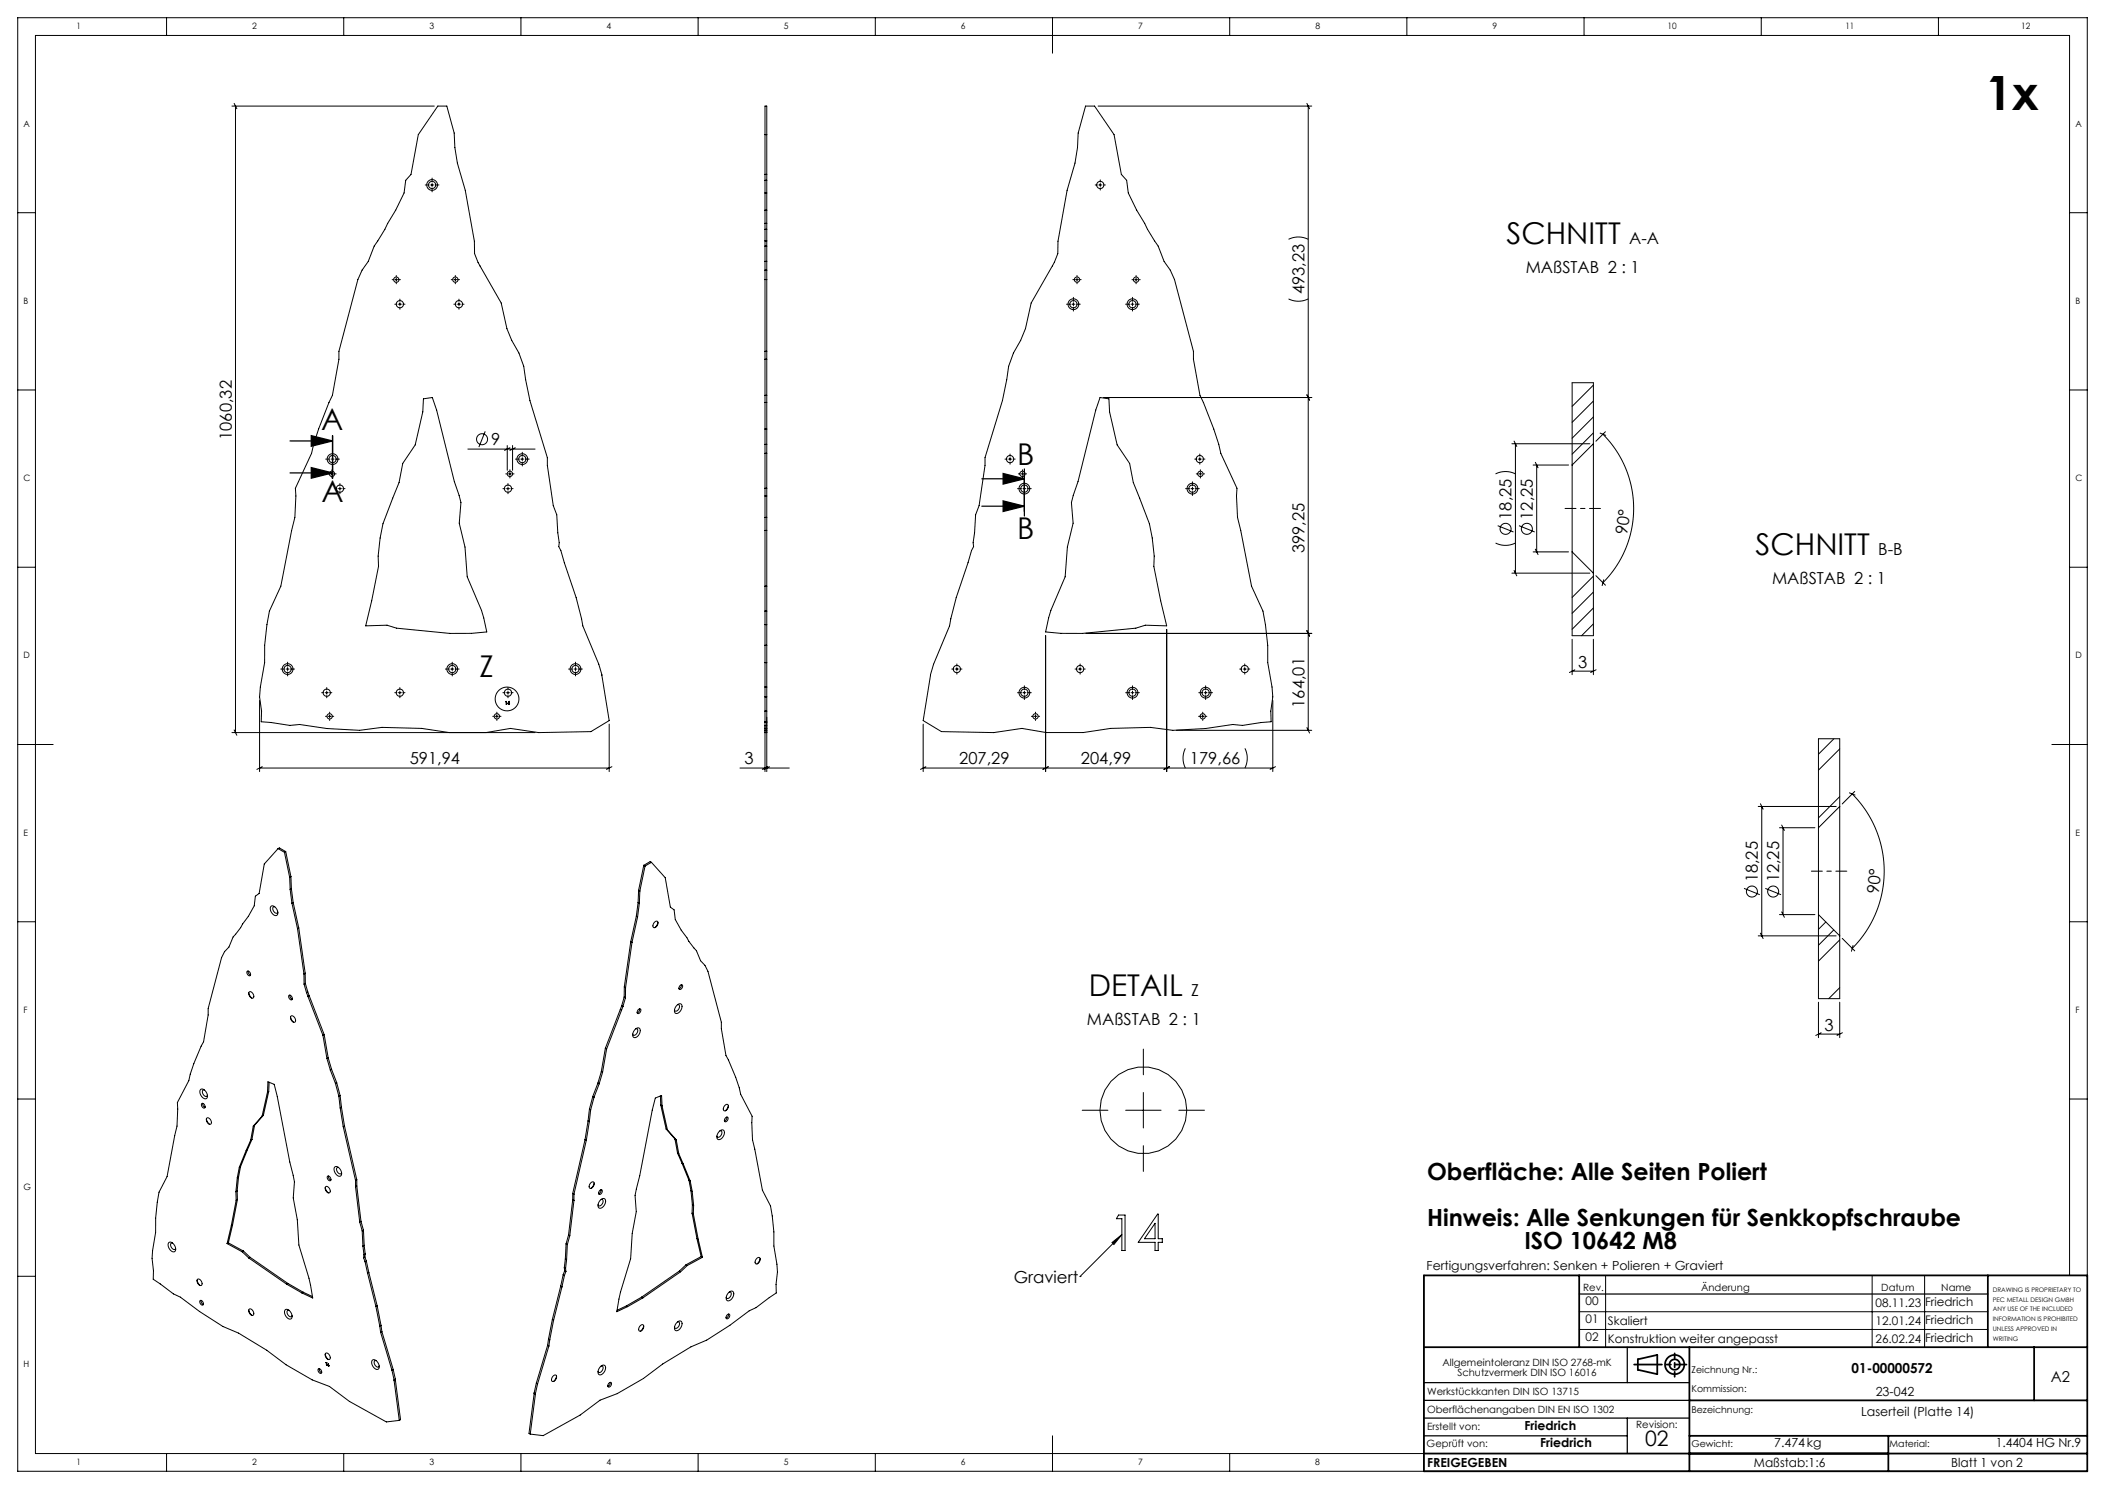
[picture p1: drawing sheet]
<svg xmlns="http://www.w3.org/2000/svg" width="594mm" height="420mm" viewBox="0 0 594 420" stroke-linecap="round" stroke-linejoin="round" font-family="sans-serif">
<g fill="none" stroke="#000" stroke-width=".28">
<path d="M47 5v5M97 5v5M147 5v5M197 5v5M247 5v5M297 5v10M347 5v5M397 5v5M447 5v5M497 5v5M547 5v5M65.5 29.9h57"/>
<path d="M66.1 29.2l.7 1.5M66.5 29.9v176.7M215.9 38h.5M306.3 29.9h2.6l5.5 8.1 2 11.2 1.5 1.7 .5 3.5 2.4 4.9 3 5.4 3 4.7 1.7 4.3 1.7 2.5 1.2 2.7 5.4 20.2v2.2l1.8 10.2a81.1 81.1 0 0 1 5.9 16.4l4.6 9.8-.2 2.2 .3 6 .9 3.7 3.1 15.7 3.2 7.1 .7 3.8 .6 5.8v4.9l1.2 6.9 .3 2.8-.6 4 .1 3-2.8 .2-5.3 .8-2.7-.2-7.7 1.1-9.3 .5-6.3-.8-11.2 .3-7.7 1.1h-10.5l-6.8-1.1-8 1.1-14.7-.2-5.2-3.1 2.1-13 .8-2.9 4.5-10.9 1.9-7.9 4.4-13.3 .5-1.1-.1-1.1 .4-2.8 .3-5.1 1-2.6 1.7-11.3v-2.2l4.9-16.1 1.2-5.9 .5-3.8 1.4-3.7 2-3.6 1.4-3.3 1.6-7.2 6.5-11.5 1-2.5v-3.4l2.6-14.4 2.2-7.7 .8-4.4 .1-4.1zM309.9 29.9h60.3M368.8 29.2l.7 1.5M369.2 29.9v176.1M5 60h5M120 52.2h1.1M121.5 52.2h.8M121.9 50.2v1.1M121.9 51.8v.8"/>
<path d="M121.9 53v1.1M122.8 52.2h1.1M215.9 59.3h.5M215.9 54.4h.5M215.9 50.9h.5M215.9 49.2h.5M309 52.2h.6M310.1 52.2h.8M310.5 50.7v.6M310.5 51.8v.8M310.5 53v.6M311.3 52.2h.6"/>
<path d="M584 60h5M110.7 78.9h.3M111.4 78.9h.8M111.8 77.7v.4M111.8 78.5v.8M111.8 79.7v.4M112.7 78.9h.3M127.3 78.9h.4M128.1 78.9h.8M128.5 77.7v.3M128.5 78.5v.8M128.5 79.7v.3"/>
<path d="M129.3 78.9h.4M215.9 78.9h.5M215.9 76.2h.5M215.9 73.7h.5M215.9 69.4h.5M215.9 68h.5M215.9 64.7h.5M215.9 63h.5M302.8 78.9h.3M303.5 78.9h.8M303.9 77.7v.3M303.9 78.5v.8"/>
<path d="M303.9 79.7v.3M304.8 78.9h.3M319.4 78.9h.4M320.2 78.9h.8M320.6 77.7v.4M320.6 78.5v.8M320.6 79.7v.4M321.4 78.9h.4M363.6 67.5a6.2 6.2 0 0 1 5.6 0M111.4 85.8h.6M112.4 85.8h.9M112.8 84.4v.6"/>
<path d="M112.8 85.4v.8M112.8 86.6v.6M113.7 85.8h.6M128.1 85.8h.6M129.1 85.8h.8M129.5 84.4v.6M129.5 85.4v.8M129.5 86.6v.6M130.3 85.8h.6M215.9 99.1h.5M301 85.8h1.1M302.5 85.8h.8"/>
<path d="M302.9 83.9v1.1M302.9 85.4v.8M302.9 86.6v1.1M303.7 85.8h1.1M317.6 85.8h1.1M319.1 85.8h.9M319.6 83.9v1.1M319.6 85.4v.8M319.6 86.6v1.1M320.4 85.8h1.1M363.6 84.3a6.2 6.2 0 0 0 5.6 0M5 110h5"/>
<path d="M119.5 112.5l2.5-.4 1.2 3.6 5 20.1 1.9 6-.5 5.8 1.6 6.7 .6 8.4 4.1 9.5 1.5 6.1-4.4 .4h-6.1l-15-1.5-2.7-.9-6 .2 1.7-7 1.9-9.8a39.7 39.7 0 0 1 4-19.2l1.8-4.4 1-5.4 3.6-5.2 2.1-9.3zM215.9 113.5h.5M215.9 111.5h.5M215.9 101.3h.5M310.4 112.1l2.5 .4 .2 3.7 2.1 9.3 3.6 5.2 1 5.4 1.8 4.4a39.7 39.7 0 0 1 4 19.2l1.9 9.8 1.7 7-6-.2-2.7 .9-15 1.5h-6.1l-4.3-.4 1.4-6.1 4.1-9.5 .6-8.4 1.6-6.7-.5-5.8 1.9-6 5-20.1zM311.4 112.1h58.8M368.8 111.4l.7 1.5M449.6 108.6l-6 6M449.6 113.1l-6 6M449.6 117.6l-6 6M584 110h5M91.9 129.5h1.1"/>
<path d="M92.5 133.7h.3M93.3 133.7h.8M93.4 129.5h.9M93.7 132.5v.3M93.7 133.2v.9M93.7 134.5v.3M93.8 127.6v1.1M93.8 129.1v.8M93.8 130.3v1.1M94.5 137.8h.6M94.5 133.7h.3M94.7 129.5h1.1"/>
<path d="M95.5 137.8h.8M95.9 136.4v.6M95.9 137.4v.8M95.9 138.7v.6M96.8 137.8h.6M132 126.7h19M136.9 121.7l-1.8 4.4M141.9 137.8h.6M142.7 133.7h.4M142.9 137.8h.9M143.1 125.7v7M143.3 136.4v.6"/>
<path d="M143.3 137.4v.8M143.3 138.7v.6M143.5 133.7h.8M143.9 132.5v.3M143.9 133.2v.9M143.9 134.5v.3M143.9 126.3l-1.5 .8M144.2 137.8h.6M144.6 125.7v7M144.7 133.7h.4M145.4 126.3l-1.5 .8M145.4 129.5h1.2"/>
<path d="M147 129.5h.8M147.4 127.6v1.1M147.4 129.1v.8M147.4 130.3v1.1M148.2 129.5h1.1M215.9 139.9h.5M215.9 137.7h.5M215.9 127.9h.5M215.9 125.4h.5M215.9 121h.5M283.6 129.5h.6M284.6 129.5h.8"/>
<path d="M285 128.1v.6M285 129.1v.8M285 130.3v.6M285.9 129.5h.6M287.1 137.8h1.1M287.4 133.7h.3M288.1 133.7h.8M288.5 132.5v.3M288.5 133.2v.9M288.5 134.5v.3M288.6 137.8h.9M289.1 135.9v1.1"/>
<path d="M289.1 137.4v.8M289.1 138.7v1.1M289.4 133.7h.3M289.9 137.8h1.1M334.6 137.8h1.1M336.1 137.8h.8M336.5 135.9v1.1M336.5 137.4v.8M336.5 138.7v1.1M337.1 129.5h.6M337.3 137.8h1.1M337.6 133.7h.3"/>
<path d="M338.2 129.5h.8M338.3 133.7h.8M338.6 128.1v.6M338.6 129.1v.8M338.6 130.3v.6M338.7 132.5v.3M338.7 133.2v.9M338.7 134.5v.3M339.4 129.5h.6M339.6 133.7h.3M422 133.7a6.3 6.3 0 0 1 5.6 0M426.6 125.2h22"/>
<path d="M427.3 124.4l.7 1.5M427.6 125.2v36.5M432.6 131.2h10M433.3 130.4l.7 1.5M433.6 131.2v24.5M443.6 131.2v24.5M449.6 125.2v36.5M449.6 125.2l-6 6M449.6 125.2v-17.2h-6v23.2M449.6 122.1l-6 6M451.5 122.2l1.6 .6M452.3 122.5a29.6 29.6 0 0 1 0 41.9"/>
<path d="M453 121.8l-2.7 2.7M5 160h5M215.9 149.6h.5M215.9 145.9h.5M422 153.2a6.3 6.3 0 0 0 5.6 0M422.6 148.3l4.5 1.8M428.6 148.3l4.5 1.8M432.6 155.7h10M433.3 154.9l.7 1.5M443.6 155.7v23.6h6v-17.6M443.6 155.7l6 6M584 160h5"/>
<path d="M215.9 176.2h.5M215.9 172.4h.5M215.9 165.3h.5M295.1 179.3v38.3M306.5 178.7h63.7M329.2 177.5v40.1M368.8 177.9l.7 1.5M426.6 161.7h22M427.3 160.9l.7 1.5M449.6 162.5l-6 6M449.6 167l-6 6M449.6 171.5l-6 6"/>
<path d="M449.6 176l-3.3 3.3M450.3 162.4l2.7 2.7M452.5 163.5l-.4 1.7M73.2 197.6v20M79.2 188.7h1.1M80.7 188.7h.9M81.2 186.8v1.1M81.2 188.3v.8M81.2 189.6v1.1M82 188.7h1.1M90.8 195.4h.6M91.8 195.4h.8"/>
<path d="M92.2 193.9v.7M92.2 195v.8M92.2 196.2v.6M93 195.4h.6M111.4 195.4h.6M112.4 195.4h.9M112.8 193.9v.7M112.8 195v.8M112.8 196.2v.6M113.7 195.4h.6M125.7 188.7h1.1M127.2 188.7h.8"/>
<path d="M127.6 186.8v1.1M127.6 188.3v.8M127.6 189.6v1.1M128.5 188.7h1.1M141.9 195.4h.6M142.8 197.9h.1v.8zM142.9 195.4h.9M143.3 193.9v.7M143.3 195v.8M143.3 196.2v.6M143.6 198v.4h-.2zM143.7 197.8l.1 .7-.2 .2v-.2h-.4z"/>
<path d="M143.7 197.8h.1M144.2 195.4h.6M160.5 188.7h1.1M162 188.7h.8M162.4 186.8v1.1M162.4 188.3v.8M162.4 189.6v1.1M163.2 188.7h1.1M215.9 193.8h.5M215.9 196.6h.5M215.9 186.9h.5M215.9 182h.5"/>
<path d="M268.6 188.7h.6M269.6 188.7h.8M270 187.3v.6M270 188.3v.8M270 189.6v.6M270.8 188.7h.7M287.1 195.4h1.1M288.6 195.4h.9M289.1 193.4v1.2M289.1 195v.8M289.1 196.2v1.1M289.9 195.4h1.1"/>
<path d="M303.4 188.7h.6M304.4 188.7h.8M304.8 187.3v.6M304.8 188.3v.8M304.8 189.6v.6M305.6 188.7h.6M317.6 195.4h1.1M319.2 195.4h.8M319.6 193.4v1.2M319.6 195v.8M319.6 196.2v1.1M320.4 195.4h1.1"/>
<path d="M338.3 195.4h1.1M339.8 195.4h.8M340.2 193.4v1.2M340.2 195v.8M340.2 196.2v1.1M341 195.4h1.1M349.8 188.7h.6M350.8 188.7h.9M351.3 187.3v.6M351.3 188.3v.8M351.3 189.6v.6M352.1 188.7h.6"/>
<path d="M359.2 197.6v20M443.6 180.3v10M443.6 189.3h6M444.4 188.9l-1.5 .8M449.6 180.3v10M450.4 188.9l-1.5 .8M5 210h10M65.5 206.6h85.5M66.1 205.9l.7 1.5M73.2 216.6h98.7M74 216.3l-1.5 .7M91.9 202.1h.3"/>
<path d="M92.6 202.1h.8M93 200.9v.3M93 201.6v.9M93 202.9v.3M93.9 202.1h.3M126.7 206.6l-7.7-1.1-11.2-.3-6.3 .8-9.3-.5-7.7-1.1-2.7 .2-5.3-.8-2.8-.2 .1-3-.6-4 .3-2.8 1.2-6.9v-4.9l.6-5.8 .7-3.8 3.2-7.1 3.1-15.7 .9-3.7 .3-6-.1-2.2 4.5-9.8a81.1 81.1 0 0 1 5.9-16.4l1.8-10.2v-2.2l5.4-20.2 1.2-2.7 1.7-2.5 1.7-4.3 3-4.7 3.1-5.4 2.3-4.9 .5-3.5 1.5-1.7 2-11.2 5.5-8.1h2.6l2.1 7.6 .2 4.1 .7 4.4 2.2 7.7 2.6 14.4v3.4l1 2.5 6.5 11.5 1.6 7.2 1.4 3.3 2 3.6 1.4 3.7 .5 3.8 1.2 5.9 5 16.1v2.2l1.6 11.3 1 2.6 .3 5.1 .4 2.8-.1 1.1 .6 1.1 4.3 13.3 1.9 7.9 4.5 10.9 .8 2.9 2.1 13-5.1 3.1-14.8 .2-8-1.1-6.8 1.1M139 202.1h.4M139.8 202.1h.8M140.2 200.9v.3M140.2 201.6v.9M140.2 202.9v.3M141 202.1h.4"/>
<path d="M171.9 204.3v13.3M172.7 216.3l-1.6 .7M208.8 216.6h13.9M215.9 217.6v-187.7h.5v187.7M215.9 206h.5M215.9 206.6h.5M215.9 200.6h.5M215.9 203.6h.5M215.9 203.8h.5M215.9 204.6h.5M215.9 205.5h.5M216.6 216.3l-1.5 .7"/>
<path d="M217.1 216.3l-1.5 .7M260.5 216.6h98.7M260.5 204.3v13.3M261.3 216.3l-1.6 .7M291 202.1h.4M291.8 202.1h.8M292.2 200.9v.3M292.2 201.6v.9M292.2 202.9v.3M293 202.1h.4M295.8 216.3l-1.5 .7M330 216.3l-1.5 .7"/>
<path d="M331.9 206h38.3M334.5 211.1a6.2 6.2 0 0 0 0 5.5M338.2 202.1h.4M339 202.1h.8M339.4 200.9v.3M339.4 201.6v.9M339.4 202.9v.3M340.2 202.1h.4M351.3 211.1a6.2 6.2 0 0 1 0 5.5M359.9 216.3l-1.5 .7M368.8 205.2l.7 1.6M517.5 208.4l-4.4 4.3"/>
<path d="M519.1 211.2l-6 6M579 210h10M78.5 239.4l-3.9 4.3-1.5 8.3-1 .8-.4 2.7-1.6 3-2.2 3.2-2.1 2.6-1.2 2.8-1.2 1.3-.9 1.7-3.8 14.4v1.8l-1.3 7.6a43.5 43.5 0 0 0-4.1 10.9l-3.2 6.2-.2 6.6-2.8 14.3-2.2 4.4-1 7.3v4l-.8 5.1-.2 2.2 .4 3.5-.1 2.4 5.7 4.2 2 .9 5.4 4.1 6.6 4.1 4.4 1.9 8 4.9 5.4 4.1 7.4 4.2 4.9 1.9 5.6 4.2 10.4 5.8 3.7-.5M78.5 239.4l1.8 1M78.5 239.4l.3-.2 1.8 1M496.1 227.5h22M496.8 226.7l.7 1.5M497.1 227.5v36.5M502.1 233.5h10M502.8 232.7l.7 1.5M503.1 233.5v24.5M513.1 233.5v24.5"/>
<path d="M519.1 227.5v-19.1h-6v25.1M519.1 227.5v36.5M519.1 227.5l-6 6M519.1 224.7l-6 6M521.9 223.6l1.6 .7M522.7 224a30.8 30.8 0 0 1 0 43.5M523.4 223.2l-3.6 3.6M5 260h5M76.4 255.7a1.59 1.59 0 0 1 2 1.8 .76 .76 0 0 1-.6 .8 .76 .76 0 0 1-.9-.5 1.89 1.89 0 0 1-.5-2.1zM77.5 255.8a.62 .62 0 0 0-.6 .4 .62 .62 0 0 0 .2 .7 .69 .69 0 0 0 .5 .6 .69 .69 0 0 0 .8-.2M80.3 240.4l1.4 7.1M80.6 240.2l-.3 .2"/>
<path d="M80.6 240.2l1.5 7.1M81.7 247.5l.2 3.4M81.9 250.9l.5 3.9M82.1 247.3l-.4 .2M82.1 247.3l.1 3.4M82.2 250.7l-.3 .2M82.2 250.7l.5 3.9M82.4 254.8l1.6 7.1M82.7 254.6l-.3 .2M82.7 254.6l1.6 7.1M179.6 258.4l.3 .2M179.6 258.4l-1.6 7.2"/>
<path d="M179.9 258.6l-1.6 7.2M180.1 254.6l.3 .2M180.1 254.6l-.5 3.8M180.2 251.1l.4 .2M180.2 251.1l-.1 3.5M180.4 254.8l-.5 3.8M180.6 251.3l-.2 3.5M181.7 244.1l.3 .2M181.7 244.1l-1.5 7M182 244.3l-1.4 7M183.8 243.2l3.9 4.4 1.5 8.3 1 .7 .4 2.8 1.6 3 2.2 3.1 2.1 2.7 1.2 2.8 1.2 1.3 .9 1.7 3.8 14.3v1.9l1.3 7.5a43.6 43.6 0 0 1 4.1 11l3.2 6.2 .1 6.6 2.8 14.2 2.3 4.5 1 7.3v4l.8 5.1 .2 2.2-.4 3.5 .1 2.4-5.8 4.1-1.9 .9-5.4 4.1-6.6 4.2-4.4 1.9-8 4.8-5.4 4.1-7.4 4.3-4.9 1.8-5.6 4.3-10.4 5.7-3.7-.4M183.8 243.2l-1.8 1.1"/>
<path d="M183.8 243.2l-.3-.2-1.8 1.1M492.1 250.6l4.5 1.8M498.1 250.6l4.5 1.8M502.1 258h10M502.8 257.2l.7 1.5M513.1 258v23.7h6v-17.7M513.1 258l6 6M584 260h5M69.7 274a.74 .74 0 0 1 .9 .4 .74 .74 0 0 1-.2 .9 .99 .99 0 0 1-.7-1.3zM70 273.9a1.07 1.07 0 0 0 .7 1.1M70.4 279.8a1.1 1.1 0 0 1 1 .6 1.1 1.1 0 0 1-.1 1.2 1.25 1.25 0 0 1-.9-1.8zM84 261.9l1.8 12.8"/>
<path d="M84.3 261.7l-.3 .2M84.3 261.7l1.8 12.8M85.8 274.7v2.9M85.8 277.6l.7 2.4M86.1 274.5l-.3 .2M86.1 274.5l.1 2.9M86.2 277.4l-.4 .2M86.2 277.4l.7 2.4M86.9 279.8l-.4 .2M86.9 279.8l.4 1.1M176.2 278.4l.3 .2M176.2 278.4l-.1 2.8"/>
<path d="M176.5 278.6v2.9M178 265.6l.3 .2M178 265.6l-1.8 12.8M178.3 265.8l-1.8 12.8M184.7 260.1a.56 .56 0 0 1 .8-.2 .56 .56 0 0 1 .1 .9 .76 .76 0 0 1-.4 .8 .76 .76 0 0 1-.9-.2v-.7zM185.7 260.2l-.3 .8-.6 .7M191.9 278a.43 .43 0 0 1 .6-.2 .43 .43 0 0 1 .1 .7 .5 .5 0 0 1-.4 .6 .5 .5 0 0 1-.6-.4zM192.3 277.8a1.07 1.07 0 0 1-.7 1.1M496.1 264h22M496.8 263.2l.7 1.5M515.2 260.1l-2.1 2M517.5 262.3l-4.4 4.3"/>
<path d="M519.1 278.6l-3.1 3.1M519.1 265.1l-6 6M519.8 264.7l3.6 3.5M522.9 266.7l-.5 1.6M70.2 280l.3 .9 .6 .6M81.5 280.8a.74 .74 0 0 1 .8 .4 .74 .74 0 0 1-.1 .9 .99 .99 0 0 1-.7-1.3zM81.8 280.7a1.07 1.07 0 0 0 .7 1.1M82 286.8l.3 .9 .6 .6M82.2 286.6a1.1 1.1 0 0 1 1 .6 1.1 1.1 0 0 1-.1 1.2 1.25 1.25 0 0 1-.9-1.8zM86.5 280l.4 1.1M86.9 281.1l4.2 10.9M87.3 280.9l-.4 .2"/>
<path d="M87.3 280.9l4.2 10.9M91.1 292l1.2 6.6M91.5 291.8l-.4 .2M91.5 291.8l1.1 6.6M92.3 298.6l.9 3.2M92.6 298.4l-.3 .2M92.6 298.4l1 3.2M170.8 295.7l.4 .2M170.8 295.7l-1.1 6.6M171.2 295.9l-1.2 6.6M175 284.7l.4 .2M175 284.7l-4.2 11"/>
<path d="M175.4 284.9l-4.2 11M175.4 283.7l.4 .2M175.4 283.7l-.4 1M175.8 283.9l-.4 1M176.1 281.2l.4 .3M176.1 281.2l-.7 2.5M176.5 281.5l-.7 2.4M179.2 290.4a.82 .82 0 0 1 1.2-.4 .82 .82 0 0 1 .2 1.2 1.47 1.47 0 0 1-1.9 1.3 1.78 1.78 0 0 1 .5-2.1zM179.4 290.2a.62 .62 0 0 1 .7 .4 .62 .62 0 0 1-.3 .7 .69 .69 0 0 1-.5 .7 .69 .69 0 0 1-.8-.3M180.1 284.8a.43 .43 0 0 1 .7-.2 .43 .43 0 0 1 0 .7 .5 .5 0 0 1-.4 .6 .5 .5 0 0 1-.6-.4zM180.5 284.6a1.07 1.07 0 0 1-.7 1.1M191 283.6a.82 .82 0 0 1 1.1-.4 .82 .82 0 0 1 .3 1.2 1.47 1.47 0 0 1-1.9 1.3 1.78 1.78 0 0 1 .5-2.1z"/>
<path d="M191.2 283.4a.62 .62 0 0 1 .7 .4 .62 .62 0 0 1-.3 .7 .69 .69 0 0 1-.5 .7 .69 .69 0 0 1-.8-.3M322.6 295.9v7.3M513.1 282.7v10M513.1 291.7h6M513.9 291.3l-1.5 .8M519.1 282.7v10M519.9 291.3l-1.5 .8M5 310h5M56.6 307.4a1.59 1.59 0 0 1 1.9 1.8 .76 .76 0 0 1-.6 .8 .76 .76 0 0 1-.8-.5 1.89 1.89 0 0 1-.5-2.1zM56.9 311.3a.74 .74 0 0 1 .8 .4 .74 .74 0 0 1-.1 .9 .99 .99 0 0 1-.7-1.3zM57.2 311.2a1.07 1.07 0 0 0 .7 1.2M57.7 307.4a.62 .62 0 0 0-.7 .5 .62 .62 0 0 0 .3 .7 .69 .69 0 0 0 .5 .6 .69 .69 0 0 0 .7-.2v-.1"/>
<path d="M58.2 315.6l.3 .8 .6 .7M58.4 315.3a1.1 1.1 0 0 1 1.1 .6 1.1 1.1 0 0 1-.1 1.2 1.25 1.25 0 0 1-1-1.8zM71.5 317.6l-.8 4M71.8 317.4l-.3 .2M71.8 317.4l-.7 4M74 314.8l-2.5 2.8M74.3 314.6l-.3 .2M74.3 314.6l-2.5 2.8M75.5 308.1l.1-3 1.8 .8 .8 3.4 3.6 18.5 1.3 5.6-.4 4.5 1.2 6.2 .4 7.1 2.9 9.4 1 5.5-3-1.4M75.5 308.1l-1.5 6.7M75.8 307.9l-.3 .2M75.8 307.9l-1.5 6.7"/>
<path d="M75.9 305.3l-.1 2.6M93.2 301.8l1.5 3.8M93.6 301.6l-.4 .2M93.6 301.6l1.4 3.8M94.7 305.6l.9 3.6M95 305.4l-.3 .2M95 305.4l1 3.6M95.6 309.2l.4 3.3M96 309l-.4 .2M96 309l.4 3.3M96 312.5l.9 5.3M96.4 312.3l-.4 .2"/>
<path d="M96.4 312.3l.8 5.3M96.9 317.8l3.4 15.2M97.2 317.6l-.3 .2M97.2 317.6l3.5 15.2M165.9 316.2l.4 .2M165.9 316.2l-.8 5.3M166.3 316.4l-.9 5.3M166.3 312.9l.4 .2M166.3 312.9l-.4 3.3M166.7 313.1l-.4 3.3M167.3 309.2l.3 .3M167.3 309.2l-1 3.7"/>
<path d="M167.6 309.5l-.9 3.6M168.7 305.5l.4 .2M168.7 305.5l-1.4 3.7M169.1 305.7l-1.5 3.8M169.7 302.3l.3 .2M169.7 302.3l-1 3.2M170 302.5l-.9 3.2M186.3 309.1l.2 2.6M186.5 311.7l.3 .2M186.5 311.7l1.5 6.8M186.8 311.9l-.1-2.9-1.8 .7-.8 3.4-3.6 18.5-1.3 5.6 .3 4.6-1.1 6.1-.4 7.1-2.9 9.4-1 5.6 3-1.4M186.8 311.9l1.5 6.8"/>
<path d="M188 318.5l.3 .2M188 318.5l2.5 2.8M188.3 318.7l2.5 2.8M202.9 319.2a.82 .82 0 0 1 1.2-.4 .82 .82 0 0 1 .2 1.2 1.47 1.47 0 0 1-1.8 1.3 1.78 1.78 0 0 1 .4-2.1zM203.2 319a.62 .62 0 0 1 .6 .4 .62 .62 0 0 1-.3 .7 .69 .69 0 0 1-.5 .6 .69 .69 0 0 1-.7-.2M204.6 311.8a.56 .56 0 0 1 .8-.2 .56 .56 0 0 1 .1 .8 .76 .76 0 0 1-.5 .8 .76 .76 0 0 1-.9-.2l.1-.6zM204.7 315.3a.43 .43 0 0 1 .7-.2 .43 .43 0 0 1 0 .7 .5 .5 0 0 1-.4 .6 .5 .5 0 0 1-.6-.3zM205.1 315.1a1.07 1.07 0 0 1-.7 1.1M205.5 311.8l-.3 .9-.5 .6M305.4 313.2h7.2M317.6 313.2h10M322.6 308.2v10"/>
<path d="M332.6 313.2h7.3M584 310h5M66.6 336.1v2.5M66.6 338.6l-1.3 7.1M66.9 335.9l-.3 .2M66.9 335.9l.1 2.4M67 332.2l-.4 3.9M67 338.3l-.4 .3M67 338.3l-1.4 7.2M67.3 332l-.3 .2M67.3 332l-.4 3.9M67.5 329.2l-.5 3"/>
<path d="M67.9 329l-.4 .2M67.9 329l-.6 3M69.5 324.5l-2 4.7M69.8 324.3l-.3 .2M69.8 324.3l-1.9 4.7M70.7 321.6l-1.2 2.9M71.1 321.4l-.4 .2M71.1 321.4l-1.3 2.9M91.8 335l.3 .8 .5 .7M91.9 334.7a1.1 1.1 0 0 1 1.1 .6 1.1 1.1 0 0 1-.1 1.2 1.25 1.25 0 0 1-1-1.8zM92.4 331.8a.74 .74 0 0 1 .8 .4 .74 .74 0 0 1-.1 .9 .99 .99 0 0 1-.7-1.3zM92.7 331.7a1.07 1.07 0 0 0 .7 1.2"/>
<path d="M94.4 329.2a1.59 1.59 0 0 1 2 1.8 .76 .76 0 0 1-.6 .8 .76 .76 0 0 1-.9-.5 1.89 1.89 0 0 1-.5-2.1zM95.5 329.3a.62 .62 0 0 0-.6 .4 .62 .62 0 0 0 .2 .8 .69 .69 0 0 0 .5 .6 .69 .69 0 0 0 .8-.3M100.3 333v1.7M100.3 334.7l1.2 10M100.7 332.8l-.4 .2M100.7 332.8v1.7M100.7 334.5l-.4 .2M100.7 334.5l1.2 10M161.6 338.4l.4 .2M161.6 338.4l-1.2 10M161.6 336.6l.4 .2M161.6 336.6v1.8"/>
<path d="M162 338.6l-1.2 10M162 336.8v1.8M165.1 321.5l.3 .2M165.1 321.5l-3.5 15.1M165.4 321.7l-3.4 15.1M166.7 333.6a.56 .56 0 0 1 .8-.2 .56 .56 0 0 1 .1 .9 .76 .76 0 0 1-.4 .8 .76 .76 0 0 1-.9-.2v-.6zM167.7 333.7l-.3 .8-.6 .7M169.2 335.8a.43 .43 0 0 1 .7-.2 .43 .43 0 0 1 0 .7 .5 .5 0 0 1-.4 .6 .5 .5 0 0 1-.6-.3zM169.4 338.5a.82 .82 0 0 1 1.2-.4 .82 .82 0 0 1 .2 1.2 1.47 1.47 0 0 1-1.9 1.3 1.78 1.78 0 0 1 .5-2.1zM169.6 335.6a1.07 1.07 0 0 1-.7 1.1M169.6 338.3a.62 .62 0 0 1 .7 .4 .62 .62 0 0 1-.3 .8 .69 .69 0 0 1-.5 .6 .69 .69 0 0 1-.7-.3M190.5 321.3l.3 .2"/>
<path d="M190.5 321.3l.7 4M190.8 321.5l.7 4M191.2 325.3l.3 .2M191.2 325.3l1.3 2.8M191.5 325.5l1.3 2.8M192.5 328.1l.3 .2M192.5 328.1l1.9 4.8M192.8 328.3l2 4.8M194.4 332.9l.4 .2M194.4 332.9l.6 3M194.8 333.1l.5 3M195 335.9l.3 .2"/>
<path d="M195 335.9l.4 3.9M195.3 336.1l.4 3.9M195.4 339.8l.3 .2M195.4 339.8l-.1 2.4M322.6 323.2v7.2M5 360h5M47.6 350.5a1.59 1.59 0 0 1 2 1.9 .76 .76 0 0 1-.6 .8 .76 .76 0 0 1-.9-.6 1.89 1.89 0 0 1-.5-2.1zM48.7 350.6a.62 .62 0 0 0-.7 .4 .62 .62 0 0 0 .3 .8 .69 .69 0 0 0 .5 .6 .69 .69 0 0 0 .8-.3M64.1 350.8l4.2 2.3M64.4 350.6l-.3 .2M64.4 350.6l4.3 2.3M65.3 345.7l-1.2 5.1"/>
<path d="M65.6 345.5l-.3 .2M65.6 345.5l-1.2 5.1M68.3 353.1l1.9 1.8M68.7 352.9l-.4 .2M68.7 352.9l1.9 1.8M70.2 354.9l10.7 7.3M70.6 354.7l-.4 .2M70.6 354.7l10.6 7.3M101.5 344.7l.7 2.5M101.9 344.5l-.4 .2M101.9 344.5l.7 2.5M102.2 347.2l.2 4.3"/>
<path d="M102.4 351.5l.3 2.4M102.6 347l-.4 .2M102.6 347l.2 4.3M102.6 354.8l.4 1.1M102.7 353.9l-.1 .9M102.8 351.3l-.4 .2M102.8 351.3l.3 2.4M103 354.6l-.4 .2M103 354.6l.4 1.1M103 355.9l.7 3.2M103.1 353.7l-.4 .2M103.1 353.7l-.1 .9"/>
<path d="M103.4 355.7l-.4 .2M103.4 355.7l.7 3.2M103.7 359.1l2.4 9.4M104.1 358.9l-.4 .2M104.1 358.9l2.3 9.4M158.9 359.6l.4 .2M158.9 359.6l-.7 3.2M159.2 357.6l.4 .2M159.2 357.6l.1 .8M159.3 359.8l-.7 3.2M159.3 358.4l.4 .2M159.3 358.4l-.4 1.2"/>
<path d="M159.5 355.1l.4 .2M159.5 355.1l-.3 2.5M159.6 357.8l.1 .8M159.7 358.6l-.4 1.2M159.7 350.9l.4 .2M159.7 350.9l-.2 4.2M159.9 355.3l-.3 2.5M160.1 351.1l-.2 4.2M160.4 348.4l.4 .2M160.4 348.4l-.7 2.5M160.8 348.6l-.7 2.5M191.7 358.5l.4 .2"/>
<path d="M191.7 358.5l-10.6 7.4M192.1 358.7l-10.7 7.4M193.6 356.8l.4 .2M193.6 356.8l-1.9 1.7M194 357l-1.9 1.7M195.3 342.2l.4 .2M195.3 342.2l1.4 7.2M195.7 342.4l1.3 7.2M195.7 340v2.4M196.7 349.4l.3 .2M196.7 349.4l1.2 5M197 349.6l1.2 5"/>
<path d="M197.9 354.4l.3 .2M197.9 354.4l-4.3 2.4M198.2 354.6l-4.2 2.4M213.5 355a.56 .56 0 0 1 .9-.2 .56 .56 0 0 1 0 .8 .76 .76 0 0 1-.4 .8 .76 .76 0 0 1-.9-.2l.1-.6zM214.5 355l-.3 .8-.6 .7M313.8 350.5l2.8-2.3-2.3 2.8zM315.6 342.7h1.9v10h-.9v-8.9h-1.6zM316.6 348.2l-11.8 11.9M325.9 345.1v4.3h-2.9zM326.7 342.5h.1v6.9h1.2v1h-1.2v2.3h-.9v-2.3h-4.7zM401.8 359.7v55.3M453.1 359.7v20.3"/>
<path d="M528.3 359.7v20.3M543.1 359.7v20.3M584 359.7v-349.7h-574v400h391.8M589 359.7v-354.7h-584v410h584M55.6 361.1l.3 .8 .6 .7M55.8 360.8a1.1 1.1 0 0 1 1 .6 1.1 1.1 0 0 1-.1 1.2 1.25 1.25 0 0 1-.9-1.8zM56.4 366.9a.74 .74 0 0 1 .9 .4 .74 .74 0 0 1-.2 .8 .99 .99 0 0 1-.7-1.2zM56.7 366.8a1.07 1.07 0 0 0 .7 1.1M70.2 369.5l.3 .8 .6 .7M70.4 369.2a1.1 1.1 0 0 1 1 .6 1.1 1.1 0 0 1-.1 1.2 1.25 1.25 0 0 1-.9-1.8zM80.5 369.5a1.59 1.59 0 0 1 1.9 1.8 .76 .76 0 0 1-.6 .8 .76 .76 0 0 1-.9-.5 1.89 1.89 0 0 1-.4-2.1zM80.9 362.2l4.3 2.5"/>
<path d="M81.2 362l-.3 .2M81.2 362l4.3 2.5M81.5 369.6a.62 .62 0 0 0-.6 .4 .62 .62 0 0 0 .3 .7 .69 .69 0 0 0 .5 .6 .69 .69 0 0 0 .7-.2M85.5 364.5l-.3 .2M85.5 364.5l2.7 1.2M106.1 368.5l1.1 5.5M106.4 368.3l-.3 .2M106.4 368.3l1.1 5.5M107.2 374l.2 1.8M107.4 375.8l3.2 10.7M107.5 373.8l-.3 .2M107.5 373.8l.3 1.8"/>
<path d="M107.8 375.6l-.4 .2M107.8 375.6l3.1 10.7M154.5 379.5l.4 .2M154.5 379.5l-3.2 10.6M154.8 377.7l.3 .2M154.8 377.7l-.3 1.8M154.9 379.7l-3.2 10.6M155.1 377.9l-.2 1.8M155.9 372.2l.3 .2M155.9 372.2l-1.1 5.5M156.2 372.4l-1.1 5.5M158.2 362.8l.4 .2"/>
<path d="M158.2 362.8l-2.3 9.4M158.6 363l-2.4 9.4M176.8 368.4l.3 .2M176.8 368.4l-2.7 1.2M180.7 373.9a.56 .56 0 0 1 .8-.2 .56 .56 0 0 1 .1 .9 .76 .76 0 0 1-.5 .8 .76 .76 0 0 1-.9-.2l.1-.7zM181.1 365.9l.3 .2M181.1 365.9l-4.3 2.5M181.4 366.1l-4.3 2.5M181.6 374l-.3 .8-.5 .7M191 373.1a.82 .82 0 0 1 1.2-.4 .82 .82 0 0 1 .2 1.2 1.47 1.47 0 0 1-1.9 1.3 1.78 1.78 0 0 1 .5-2.1zM191.2 372.9a.62 .62 0 0 1 .7 .4 .62 .62 0 0 1-.3 .7 .69 .69 0 0 1-.5 .6 .69 .69 0 0 1-.8-.2M205.2 370.9a.43 .43 0 0 1 .6-.2 .43 .43 0 0 1 .1 .7 .5 .5 0 0 1-.4 .6 .5 .5 0 0 1-.6-.4z"/>
<path d="M205.6 370.7a1.07 1.07 0 0 1-.7 1.1M205.6 364.6a.82 .82 0 0 1 1.1-.4 .82 .82 0 0 1 .3 1.3 1.47 1.47 0 0 1-1.9 1.3 1.78 1.78 0 0 1 .5-2.2zM205.8 364.4a.62 .62 0 0 1 .6 .5 .62 .62 0 0 1-.2 .7 .69 .69 0 0 1-.5 .6 .69 .69 0 0 1-.8-.2v-.1M304.8 360.1h.1M445.6 375h115.3M445.6 370h115.3M89.8 386.1a.74 .74 0 0 1 .8 .4 .74 .74 0 0 1-.1 .9 .99 .99 0 0 1-.7-1.3zM90.1 386.1a1.07 1.07 0 0 0 .7 1.1M91.8 382l.3 .8 .5 .7M91.9 381.7a1.1 1.1 0 0 1 1.1 .6 1.1 1.1 0 0 1-.1 1.2 1.25 1.25 0 0 1-1-1.8zM92 384.4l.1 .7M92 384.4h.1"/>
<path d="M92.1 384.4h.1M92.1 385.1h.1M92.1 384.4v.7M92.4 385.1h.1M92.4 385.1l.3 .1M92.7 385.4h.1M92.7 384.8h.1M92.7 384.8l-.2 .2 .2 .1M92.7 385.2h.1M92.7 385.1h.1M92.7 384.7h.1M92.7 384.7l-.3 .4"/>
<path d="M92.7 384.7v.7M105.1 383.7a1.59 1.59 0 0 1 1.9 1.8 .76 .76 0 0 1-.6 .8 .76 .76 0 0 1-.9-.5 1.89 1.89 0 0 1-.4-2.1zM106.1 383.8a.62 .62 0 0 0-.6 .4 .62 .62 0 0 0 .3 .7 .69 .69 0 0 0 .5 .6 .69 .69 0 0 0 .7-.2M110.6 386.5l.6 2.7M110.9 386.3l-.3 .2M110.9 386.3l.7 2.7M111.2 389.2v.2M111.2 389.4l1.5 11.2M111.6 389l-.4 .2M111.6 389v.2M111.6 389.2l1.4 11.2-.3 .2M111.6 389.2l-.4 .2"/>
<path d="M150.7 393.1l-1.4 11.2 .3 .2M150.7 393.1l.4 .2M150.7 392.9l.4 .2M150.7 392.9v.2M151.1 393.3l-1.5 11.2M151.1 393.1v.2M151.3 390.1l.4 .2M151.3 390.1l-.6 2.8M151.7 390.3l-.6 2.8M156.1 388.1a.56 .56 0 0 1 .8-.2 .56 .56 0 0 1 .1 .9 .76 .76 0 0 1-.5 .8 .76 .76 0 0 1-.9-.2l.1-.7zM157.1 388.2l-.3 .8-.6 .7M169.4 385.5a.82 .82 0 0 1 1.2-.4 .82 .82 0 0 1 .2 1.2 1.47 1.47 0 0 1-1.9 1.3 1.78 1.78 0 0 1 .5-2.1z"/>
<path d="M169.6 385.3a.62 .62 0 0 1 .7 .4 .62 .62 0 0 1-.3 .8 .69 .69 0 0 1-.5 .6 .69 .69 0 0 1-.7-.3M171.8 390.2a.43 .43 0 0 1 .7-.2 .43 .43 0 0 1 0 .7 .5 .5 0 0 1-.4 .5 .5 .5 0 0 1-.6-.3zM172.2 389.9a1.07 1.07 0 0 1-.7 1.2M47 410v5M97 410v5M147 410v5M197 410v5M247 410v5M297 405v10M347 410v5"/>
<circle cx="121.9" cy="52.2" r="1.52"/>
<circle cx="121.9" cy="52.2" r="1.02"/>
<circle cx="310.5" cy="52.2" r="1.02"/>
<circle cx="111.8" cy="78.9" r=".75"/>
<circle cx="128.5" cy="78.9" r=".75"/>
<circle cx="303.9" cy="78.9" r=".75"/>
<circle cx="320.6" cy="78.9" r=".75"/>
<circle cx="112.8" cy="85.8" r="1.02"/>
<circle cx="129.5" cy="85.8" r="1.02"/>
<circle cx="302.9" cy="85.8" r="1.52"/>
<circle cx="302.9" cy="85.8" r="1.02"/>
<circle cx="319.6" cy="85.8" r="1.52"/>
<circle cx="319.6" cy="85.8" r="1.02"/>
<circle cx="93.7" cy="133.7" r=".75"/>
<circle cx="93.8" cy="129.5" r="1.02"/>
<circle cx="93.8" cy="129.5" r="1.52"/>
<circle cx="95.9" cy="137.8" r="1.02"/>
<circle cx="136" cy="123.9" r="1.56"/>
<circle cx="143.3" cy="137.8" r="1.02"/>
<circle cx="143.9" cy="133.7" r=".75"/>
<circle cx="147.4" cy="129.5" r="1.52"/>
<circle cx="147.4" cy="129.5" r="1.02"/>
<circle cx="285" cy="129.5" r="1.02"/>
<circle cx="288.5" cy="133.7" r=".75"/>
<circle cx="289.1" cy="137.8" r="1.02"/>
<circle cx="289.1" cy="137.8" r="1.52"/>
<circle cx="336.5" cy="137.8" r="1.02"/>
<circle cx="336.5" cy="137.8" r="1.52"/>
<circle cx="338.6" cy="129.5" r="1.02"/>
<circle cx="338.7" cy="133.7" r=".75"/>
<circle cx="424.9" cy="149.2" r="1.56"/>
<circle cx="430.9" cy="149.2" r="1.56"/>
<circle cx="81.2" cy="188.7" r="1.02"/>
<circle cx="81.2" cy="188.7" r="1.52"/>
<circle cx="92.2" cy="195.4" r="1.02"/>
<circle cx="112.8" cy="195.4" r="1.02"/>
<circle cx="127.6" cy="188.7" r="1.52"/>
<circle cx="127.6" cy="188.7" r="1.02"/>
<circle cx="143.1" cy="197.2" r="3.4"/>
<circle cx="143.3" cy="195.4" r="1.02"/>
<circle cx="162.4" cy="188.7" r="1.52"/>
<circle cx="162.4" cy="188.7" r="1.02"/>
<circle cx="270" cy="188.7" r="1.02"/>
<circle cx="289.1" cy="195.4" r="1.52"/>
<circle cx="289.1" cy="195.4" r="1.02"/>
<circle cx="304.8" cy="188.7" r="1.02"/>
<circle cx="319.6" cy="195.4" r="1.52"/>
<circle cx="319.6" cy="195.4" r="1.02"/>
<circle cx="340.2" cy="195.4" r="1.52"/>
<circle cx="340.2" cy="195.4" r="1.02"/>
<circle cx="351.3" cy="188.7" r="1.02"/>
<circle cx="93" cy="202.1" r=".75"/>
<circle cx="140.2" cy="202.1" r=".75"/>
<circle cx="292.2" cy="202.1" r=".75"/>
<circle cx="339.4" cy="202.1" r=".75"/>
<circle cx="494.4" cy="251.5" r="1.56"/>
<circle cx="500.4" cy="251.5" r="1.56"/>
<circle cx="322.6" cy="313.2" r="12.2"/>
</g>
<g fill="none" stroke="#000" stroke-width=".35">
<path d="M81.8 124.4h12M81.8 133.4h12M87.8 122.9l6 1.5-6 1.5zM87.8 131.9l6 1.5-6 1.5zM93.8 122.9v12M277.1 135.1h12M283.1 133.6l6 1.5-6 1.5zM289.1 132.3v13.3M277.1 142.8h12M283.1 141.3l6 1.5-6 1.5zM445.6 365h115.3M459.2 380v10"/>
<path d="M401.8 400h74.9M401.8 390h74.9M401.8 395h74.9M459.2 400v10M401.8 405h57.4"/>
</g>
<g fill="none" stroke="#000" stroke-width=".5">
<path d="M401.8 359.7h187.2v55.3h-187.2zM445.6 359.7v20.3M560.9 359.7v20.3M401.8 380h187.2M476.7 380v35M574 380v15M462.2 383.4l5.5-1.2v5.4l-5.5-1.2zM476.7 395h112.3M401.8 410h187.2M476.7 405h112.3M532.9 405v10"/>
<circle cx="472.6" cy="384.9" r="2.72"/>
<circle cx="472.6" cy="384.9" r="1.47"/>
</g>
<path d="M461.1 384.9h14.8" fill="none" stroke="#000" stroke-width=".5" stroke-dasharray="15.2 1.3 1.3 1.3" stroke-dashoffset="7.4"/>
<path d="M472.6 381.7v6.6" fill="none" stroke="#000" stroke-width=".5" stroke-dasharray="15.2 1.3 1.3 1.3" stroke-dashoffset="13.8"/>
<path d="M451.6 143.4h-10M521.1 245.7h-10" fill="none" stroke="#000" stroke-width=".28" stroke-dasharray="15.2 1.3 1.3 1.3" stroke-dashoffset="12.1"/>
<g fill="#000">
<path d="M313.8 350.5l2.8-2.3-2.3 2.8z"/>
<path d="M87.8 122.9l6 1.5-6 1.5zM87.8 131.9l6 1.5-6 1.5z"/>
<path d="M283.1 133.6l6 1.5-6 1.5zM283.1 141.3l6 1.5-6 1.5z"/>
</g>
<text font-size="13.3" x="560.4" y="31">1x</text>
<g font-size="8.5">
<text x="425.1" y="68.9">SCHNITT</text>
<text x="90.6" y="121.3">A</text>
<text x="287.1" y="131.3">B</text>
<text x="90.7" y="141.7">A</text>
<text x="287.1" y="152">B</text>
<text x="495.4" y="156.4">SCHNITT</text>
<text x="135.3" y="190.8">Z</text>
<text x="307.3" y="280.9">DETAIL</text>
</g>
<g font-size="6.7">
<text x="402.7" y="332.8">Oberfläche: Alle Seiten Poliert</text>
<text x="402.7" y="345.7">Hinweis: Alle Senkungen für Senkkopfschraube</text>
<text x="430.2" y="352.2">ISO 10642 M8</text>
</g>
<text font-size="6" x="464.2" y="407.8">02</text>
<g font-size="4.7">
<text x="459.7" y="68.9">A-A</text>
<text x="430.6" y="77.1">MAßSTAB 2 : 1</text>
<text x="368.1" y="83" transform="rotate(-90 368.1 83)">493,23</text>
<text x="65.4" y="124.1" transform="rotate(-90 65.4 124.1)">1060,32</text>
<text x="138.6" y="125.6">9</text>
<text x="426.6" y="146.6" transform="rotate(-90 426.6 146.6)">18,25</text>
<text x="432.6" y="146.6" transform="rotate(-90 432.6 146.6)">12,25</text>
<text x="459.2" y="150.9" transform="rotate(-82 459.2 150.9)">90°</text>
<text x="368.1" y="156" transform="rotate(-90 368.1 156)">399,25</text>
<text x="530" y="156.4">B-B</text>
<text x="500.1" y="164.6">MAßSTAB 2 : 1</text>
<text x="445.3" y="188.3">3</text>
<text x="368.1" y="199.6" transform="rotate(-90 368.1 199.6)">164,01</text>
<text x="115.6" y="215.6">591,94</text>
<text x="210.1" y="215.6">3</text>
<text x="270.7" y="215.6">207,29</text>
<text x="305" y="215.6">204,99</text>
<text x="335.8" y="215.6">179,66</text>
<text x="496.1" y="248.9" transform="rotate(-90 496.1 248.9)">18,25</text>
<text x="502.1" y="248.9" transform="rotate(-90 502.1 248.9)">12,25</text>
<text x="530.2" y="252.1" transform="rotate(-84 530.2 252.1)">90°</text>
<text x="336.1" y="280.9">Z</text>
<text x="306.7" y="289.1">MAßSTAB 2 : 1</text>
<text x="514.8" y="290.7">3</text>
<text x="286.1" y="361.9">Graviert</text>
</g>
<text font-size="4.2" x="578.7" y="389.8">A2</text>
<text font-size="3.9" x="522.5" y="387.2">01-00000572</text>
<g font-size="3.5">
<text x="402.6" y="358.2">Fertigungsverfahren: Senken + Polieren + Graviert</text>
<text x="529.3" y="393.8">23-042</text>
<text x="525.2" y="399.3">Laserteil (Platte 14)</text>
<text x="430.2" y="403.4">Friedrich</text>
<text x="402.7" y="413.9">FREIGEGEBEN</text>
<text x="434.6" y="408.2">Friedrich</text>
<text x="494.9" y="413.9">Maßstab:1:6</text>
<text x="500.6" y="408.2">7.474kg</text>
<text x="550.6" y="413.9">Blatt 1 von 2</text>
<text x="563.2" y="408.2">1.4404 HG Nr.9</text>
</g>
<g font-size="3.3">
<text x="447.5" y="368.2">00</text>
<text x="529.2" y="368.8">08.11.23</text>
<text x="543.2" y="368.5">Friedrich</text>
<text x="447.5" y="373.2">01</text>
<text x="453.7" y="373.8">Skaliert</text>
<text x="529.2" y="373.8">12.01.24</text>
<text x="543.2" y="373.5">Friedrich</text>
<text x="447.5" y="378.2">02</text>
<text x="453.7" y="378.8">Konstruktion weiter angepasst</text>
<text x="529.2" y="378.8">26.02.24</text>
<text x="543.2" y="378.5">Friedrich</text>
</g>
<g font-size="2.8">
<text x="446.7" y="364.1">Rev.</text>
<text x="480" y="364.1">Änderung</text>
<text x="530.9" y="364.1">Datum</text>
<text x="547.8" y="364.1">Name</text>
<text x="407" y="385.2">Allgemeintoleranz DIN ISO 2768-mK</text>
<text x="411.3" y="388">Schutzvermerk DIN ISO 16016</text>
<text x="402.7" y="393.4">Werkstückkanten DIN ISO 13715</text>
<text x="402.7" y="398.6">Oberflächenangaben DIN EN ISO 1302</text>
<text x="402.7" y="403.4">Erstellt von:</text>
<text x="461.7" y="402.7">Revision:</text>
<text x="402.6" y="408.2">Geprüft von:</text>
</g>
<g font-size="2.7">
<text x="477.3" y="387.2">Zeichnung Nr.:</text>
<text x="477.3" y="392.7">Kommission:</text>
<text x="477.3" y="398.6">Bezeichnung:</text>
<text x="477.3" y="408.2">Gewicht:</text>
<text x="533.2" y="408.2">Material:</text>
</g>
<g font-size="2.5">
<text x="21.6" y="8.2">1</text>
<text x="71.2" y="8.2">2</text>
<text x="121.2" y="8.2">3</text>
<text x="171.2" y="8.2">4</text>
<text x="221.2" y="8.2">5</text>
<text x="271.2" y="8.2">6</text>
<text x="321.2" y="8.2">7</text>
<text x="371.2" y="8.2">8</text>
<text x="421.2" y="8.2">9</text>
<text x="470.5" y="8.2">10</text>
<text x="520.8" y="8.2">11</text>
<text x="570.3" y="8.2">12</text>
<text x="6.7" y="35.7">A</text>
<text x="585.7" y="35.7">A</text>
<text x="6.7" y="85.7">B</text>
<text x="585.7" y="85.7">B</text>
<text x="6.7" y="135.7">C</text>
<text x="585.7" y="135.7">C</text>
<text x="6.7" y="185.7">D</text>
<text x="585.7" y="185.7">D</text>
<text x="6.7" y="235.7">E</text>
<text x="585.7" y="235.7">E</text>
<text x="6.7" y="285.7">F</text>
<text x="585.7" y="285.7">F</text>
<text x="6.7" y="335.7">G</text>
<text x="6.7" y="385.7">H</text>
<text x="21.6" y="413.2">1</text>
<text x="71.2" y="413.2">2</text>
<text x="121.2" y="413.2">3</text>
<text x="171.2" y="413.2">4</text>
<text x="221.2" y="413.2">5</text>
<text x="271.2" y="413.2">6</text>
<text x="321.2" y="413.2">7</text>
<text x="371.2" y="413.2">8</text>
</g>
<g font-size="1.8">
<text x="562.4" y="364.4">DRAWING IS PROPRIETARY TO</text>
<text x="562.4" y="367.2">PEC METALL DESIGN GMBH</text>
<text x="562.4" y="369.9">ANY USE OF THE INCLUDED</text>
<text x="562.4" y="372.7">INFORMATION IS PROHIBITED</text>
<text x="562.4" y="375.4">UNLESS APPROVED IN</text>
<text x="562.4" y="378.2">WRITING</text>
</g>
</svg>
